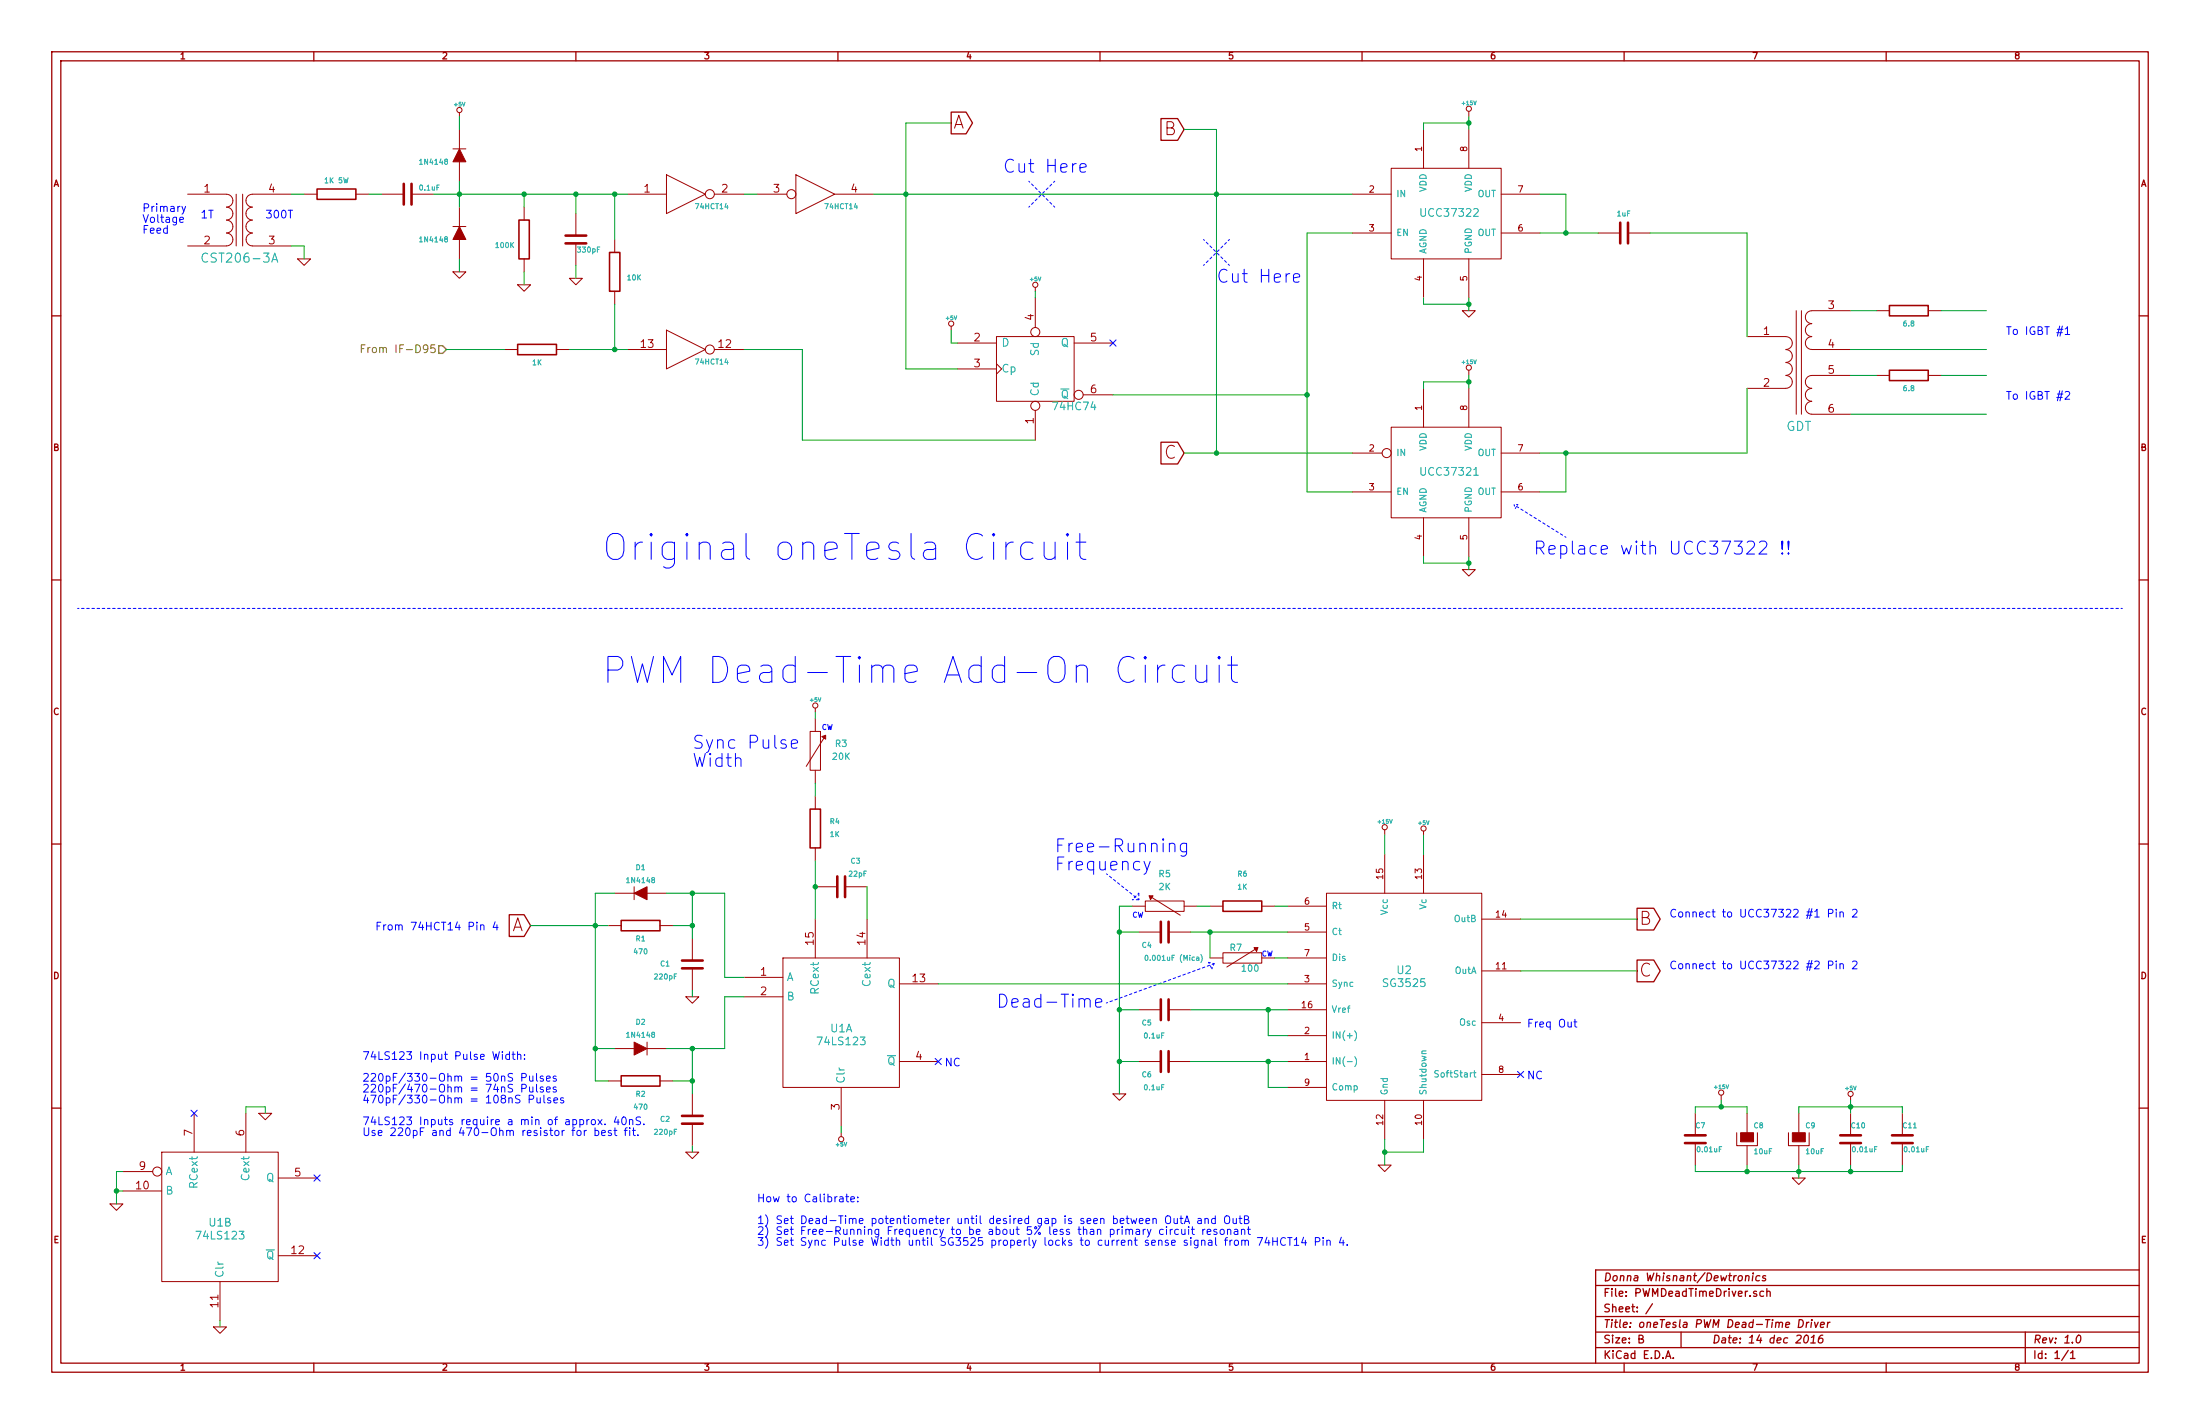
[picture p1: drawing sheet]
<svg xmlns="http://www.w3.org/2000/svg" width="432mm" height="279mm" viewBox="0 0 432 279" stroke-linecap="round" stroke-linejoin="round" font-family="sans-serif">
<g fill="none" stroke="#a00000" stroke-width=".25">
<path d="M10.2 10.2h411.4v259h-411.4zM11.9 11.9h408v255.6h-408zM61.6 10.2v1.7M113 10.2v1.7M164.5 10.2v1.7M215.9 10.2v1.7M267.3 10.2v1.7M318.8 10.2v1.7M370.2 10.2v1.7M186.7 22h2.9l1.3 2.1-1.3 2.2h-2.9zM227.9 23.3h3.2l1.3 2.1-1.3 2.1h-3.2zM10.2 62h1.7"/>
<path d="M419.9 62h1.7M227.9 86.8h3.2l1.3 2.1-1.3 2.1h-3.2zM10.2 113.8h1.7M419.9 113.8h1.7M10.2 165.6h1.7M99.9 179.5h3l1.2 2.1-1.2 2.1h-3zM321.3 178.2h3.3l1.3 2.1-1.3 2.2h-3.3zM419.9 165.6h1.7M321.3 188.4h3.3l1.3 2.1-1.3 2.1h-3.3zM10.2 217.4h1.7M419.9 217.4h1.7M313.2 252.2h106.7"/>
<path d="M313.2 258.3h106.7M324.3 255.8l-1.3 2M342.6 250.4l.3-.1 .3 .1v.9M342.7 250.3l-.2 1M344 250.3l-.1 1M344.1 249.8v.1M344.8 253.4l-.4-.1-.2 .3v.2l.6 .1v.4h-.6M345.4 250.4l-.4-.1-.3 .3v.6l.2 .1 .4-.1M346.2 253.4l-.5-.1-.3 .3 .1 .6 .2 .2 .5-.1M346.6 250.4l-.4-.1-.3 .3 .6 .3 .1 .2-.3 .2-.4-.1M346.8 253.5l.1-.1a.36 .36 0 0 1 .5 .2v.8M346.8 252.8v1.6"/>
<path d="M353.1 258.9a.76 .76 0 0 1 .9 .6 .76 .76 0 0 1-.5 .9l-.5 .1zM354.6 259.4l-.1 1.1M355 259.4l-.3 .1-.1 .2M355.5 259.4l-.1 1.1M355.6 258.9v.2M356.2 259.4l.2 1.1 .5-1.1M357.3 259.9l.8-.1-.1-.3h-.6l-.1 .7 .2 .3 .4-.1M358.7 259.4l-.1 1.1M359.2 259.4l-.3 .1-.2 .2M419.9 249.2h-106.7v18.3M61.6 267.5v1.7M113 267.5v1.7"/>
<path d="M164.5 267.5v1.7M215.9 267.5v1.7M267.3 267.5v1.7M313.2 264.4h106.7M313.2 261.4h106.7M318.8 267.5v1.7M321.7 262.7l.7-.1 .1-.2-.1-.3-.7-.1v1.5h.6l.3-.3a.41 .41 0 0 0-.4-.5M326.9 266.5l.5-1.5 .5 1.5M327.1 266.1h.7M328.4 266.4v.1M329.9 261.4v3M354.3 262.1l.3-.1a.88 .88 0 0 1-.3 1.5l-.2-.1-.1-.5z"/>
<path d="M355.4 263.5h.9M355.5 262.4l.5-.4-.1 1.5M357.8 262l-.5 .1a1.18 1.18 0 0 0-.3 1.3l.4 .1 .3-.1 .1-.5-.3-.3h-.2l-.4 .3M370.2 267.5v1.7M397.5 261.4v6.1M405.9 264.9l-1.3 2M406.4 265.5l.4-.5v1.5M406.4 266.5h.9M407.8 262.1l.3-.1a.88 .88 0 0 1-.3 1.5 .97 .97 0 0 1 0-1.4z"/>
</g>
<g fill="none" stroke="#a00000" stroke-width=".2">
<path d="M36.8 38.1h7.6M44.4 38.1a1.26 1.26 0 0 1 1.3 1.3M45.7 39.4a1.22 1.22 0 0 1-1.3 1.2M46.4 38.1v10.2M47.6 38.1v10.2M49.5 38.1a1.24 1.24 0 0 0-1.2 1.3 1.24 1.24 0 0 0 1.2 1.2M49.5 38.1h7.6M59.7 38.1h2.5M69.8 38.1h2.6M74.9 38.1h4.3M80.8 38.1h4.3M88.9 29.2h2.5"/>
<path d="M90.2 22.1v.8M90.2 25.4v3.8M90.2 31.8v3.8M123.2 38.1h7.6M130.8 34.3l7.6 3.8-7.6 3.8zM140.2 38.1h5.8M148.6 38.1h5.8M156.2 34.3l7.6 3.8-7.6 3.8zM163.8 38.1h7.6M265.4 38.1h7.6M273 33h21.6v17.8h-21.6zM279.4 25.4v7.6"/>
<path d="M288.3 21.8v1.1M288.3 25.4v7.6M294.6 38.1h7.7M36.8 48.3h7.6M44.4 45.7a1.26 1.26 0 0 1 1.3 1.3M44.4 43.2a1.26 1.26 0 0 1 1.3 1.3M44.4 40.7a1.26 1.26 0 0 1 1.3 1.2M45.7 47a1.22 1.22 0 0 1-1.3 1.2M45.7 44.5a1.22 1.22 0 0 1-1.3 1.2M45.7 41.9a1.22 1.22 0 0 1-1.3 1.3M49.5 43.2a1.24 1.24 0 0 0-1.2 1.3 1.24 1.24 0 0 0 1.2 1.2M49.5 40.7a1.24 1.24 0 0 0-1.2 1.2 1.24 1.24 0 0 0 1.2 1.3"/>
<path d="M49.5 48.3h7.6M49.6 45.7a1.24 1.24 0 0 0-1.3 1.3 1.24 1.24 0 0 0 1.2 1.2M58.4 50.8h2.6l-1.3 1.3zM88.9 53.3h2.5l-1.2 1.3zM88.9 44.5h2.5M90.2 40.6v3.9M90.2 47v3.8M101.6 55.9h2.5l-1.2 1.3zM102.9 40.6v2.6M102.9 50.8v2.5M111.8 54.6h2.5l-1.3 1.3zM113 41.9v4.3"/>
<path d="M113 47.8v4.3M120.6 47v2.5M120.6 57.2v2.5M203.2 56.4v.8M203.2 58.4v5.9M265.4 45.7h7.6M279.4 50.8v7.6M288.3 50.8v7.6M294.6 45.7h7.7M313.7 45.7h4.3M319.5 45.7h4.3M99.1 68.6h2.5"/>
<path d="M109.2 68.6h2.6M123.2 68.6h7.6M130.8 64.8l7.6 3.8-7.6 3.8zM140.2 68.6h5.8M186.7 64v.8M188 67.3h7.6M188 72.4h7.6M195.6 66h15.2v12.7h-15.2zM195.6 71.4l1 1-1 1M210.8 67.3h7.6M212.6 77.5h5.8M279.4 76.2v7.6"/>
<path d="M287 61h2.6l-1.3 1.2zM288.3 72.6v1.1M288.3 76.2v7.6M342.9 66l7.6 .1a1.24 1.24 0 0 1 1.3 1.2 1.24 1.24 0 0 1-1.3 1.3M342.9 76.2h7.6M350.5 73.7a1.24 1.24 0 0 1 1.3 1.2 1.24 1.24 0 0 1-1.3 1.3M350.5 71.1a1.24 1.24 0 0 1 1.3 1.3 1.24 1.24 0 0 1-1.3 1.2M350.5 68.6a1.24 1.24 0 0 1 1.3 1.3 1.24 1.24 0 0 1-1.3 1.2M352.6 61v20.3M353.6 61v20.3M355.6 78.8a1.24 1.24 0 0 0-1.2 1.2 1.24 1.24 0 0 0 1.2 1.3h7.6M355.6 76.2a1.24 1.24 0 0 0-1.2 1.3 1.24 1.24 0 0 0 1.2 1.2"/>
<path d="M355.6 73.7a1.24 1.24 0 0 0-1.2 1.2 1.24 1.24 0 0 0 1.2 1.3M355.6 66.1a1.24 1.24 0 0 0-1.2 1.2 1.24 1.24 0 0 0 1.2 1.3M355.6 63.5a1.24 1.24 0 0 0-1.2 1.3 1.24 1.24 0 0 0 1.2 1.2M355.6 61a1.24 1.24 0 0 0-1.2 1.2 1.24 1.24 0 0 0 1.2 1.3M355.6 68.6h7.6M355.6 61h7.6M355.6 73.7h7.6M368.3 61h2.5M368.3 73.7h2.5M378.5 61h2.5M378.5 73.7h2.5M203.2 80.5v5.9"/>
<path d="M265.4 88.9h5.9M265.4 96.5h7.6M273 83.8h21.6v17.8h-21.6zM294.6 88.9h7.7M294.6 96.5h7.7M279.4 101.6v7.6M287 111.8h2.6l-1.3 1.2zM288.3 101.6v7.6M160 138.9v.8M159 143.5h2v7.6h-2zM160 141v2.5M160 151.1v2.6"/>
<path d="M160 156.2v2.6M162.1 144.3l-3.9 6.1M120.6 175.3h3.9M124.5 174v2.5M127 175.3h3.8M160 166.4v2.5M160 174h4.3M165.9 174h4.3M222.2 177.8h2.6M224.8 176.8h7.6v2h-7.6zM225.6 175.8l6 3.8M232.4 177.8h2.5"/>
<path d="M237.5 177.8h2.5M247.6 177.8h2.6M252.7 177.8h7.6M260.3 175.3h30.5v40.6h-30.5zM271.8 162.8v1M271.8 167.6v7.7M279.4 163.1v.7M279.4 167.6v7.7M119.4 181.6h2.5M129.5 181.6h2.6M134.6 195.6h2.6l-1.3 1.3zM135.9 184.2v4.3"/>
<path d="M135.9 190v4.3M146 191.8h7.7M146 195.6h7.7M153.7 188h22.8v25.4h-22.8zM160 180.3v7.7M170.2 180.3v7.7M176.5 193h7.6M223.5 182.9h4.3M223.5 198.1h4.3M229.4 182.9h4.3M229.4 198.1h4.3M237.5 188h2.5"/>
<path d="M240 186.9h7.6v2.1h-7.6zM246.9 185.9l-6.1 3.8M247.6 188h2.6M252.7 193h7.6M252.7 182.9h7.6M252.7 188h7.6M252.7 198.1h7.6M290.8 190.5h7.6M290.8 180.3h7.6M38.1 218.4v7.7M48.3 218.4v7.7M50.8 218.4h2.5l-1.2 1.3z"/>
<path d="M119.4 212.1h2.5M120.6 205.7h3.9M127 204.5v2.5M127 205.7h3.8M129.5 212.1h2.6M135.9 214.6v4.3M165.1 213.4v7.6M176.5 208.3h7.6M218.4 214.6h2.6l-1.3 1.3zM223.5 208.3h4.3M229.4 208.3h4.3M252.7 208.3h7.6"/>
<path d="M252.7 203.2h7.6M252.7 213.4h7.6M271.8 215.9v7.6M279.4 215.9v7.6M290.8 200.7h7.6M290.8 210.8h7.6M332.7 218.4v4.4M337.8 214.9v1M342.9 218.4v3.9M353.1 218.4v3.9M363.2 215.1v.8M363.2 218.4v4.4"/>
<path d="M373.4 218.4v4.4M21.6 236.2h2.5l-1.2 1.3zM24.1 229.9h5.9M24.1 233.7h7.6M31.7 226.1h22.9v25.4h-22.9zM54.6 231.1h7.6M134.6 226.1h2.6l-1.3 1.2zM135.9 220.5v4.3M165.1 222.3v.7M270.5 228.6h2.5l-1.2 1.3zM332.7 224.3v4.3M340.9 222.3v2.5h4v-2.5"/>
<path d="M342.9 224.8v3.8M351 222.3v2.5h4.1v-2.5M351.8 231.1h2.5l-1.2 1.3zM353.1 224.8v3.8M363.2 224.3v4.3M373.4 224.3v4.3M43.2 251.5v7.6M54.6 246.4h7.6M41.9 260.4h2.5l-1.2 1.2z"/>
<circle cx="90.2" cy="21.6" r=".51"/>
<circle cx="139.3" cy="38.1" r=".89"/>
<circle cx="155.3" cy="38.1" r=".89"/>
<circle cx="288.3" cy="21.3" r=".51"/>
<circle cx="203.2" cy="55.9" r=".51"/>
<circle cx="139.3" cy="68.6" r=".89"/>
<circle cx="186.7" cy="63.5" r=".51"/>
<circle cx="203.2" cy="65.2" r=".89"/>
<circle cx="203.2" cy="79.6" r=".89"/>
<circle cx="211.7" cy="77.5" r=".89"/>
<circle cx="288.3" cy="72.1" r=".51"/>
<circle cx="272.2" cy="88.9" r=".89"/>
<circle cx="160" cy="138.4" r=".51"/>
<circle cx="271.8" cy="162.3" r=".51"/>
<circle cx="279.4" cy="162.6" r=".51"/>
<circle cx="337.8" cy="214.4" r=".51"/>
<circle cx="363.2" cy="214.6" r=".51"/>
<circle cx="30.9" cy="229.9" r=".89"/>
<circle cx="165.1" cy="223.5" r=".51"/>
</g>
<g fill="none" stroke="#a00000" stroke-width=".51">
<path d="M79.2 36.1v4M80.8 36.1v4M111 47.8h4.1M111 46.2h4.1M318 43.7v4.1M319.5 43.7v4.1M164.3 172v4M165.9 172v4M133.9 190h4M133.9 188.5h4M227.8 180.8v4.1M227.8 196.1v4.1"/>
<path d="M229.4 180.8v4.1M229.4 196.1v4.1M133.9 218.9h4M227.8 206.2v4.1M229.4 206.2v4.1M133.9 220.5h4M330.7 224.3h4.1M330.7 222.8h4.1M361.2 224.3h4.1M361.2 222.8h4.1M371.3 224.3h4.1M371.3 222.8h4.1"/>
</g>
<path d="M62.2 37.1h7.6v2h-7.6zM101.9 43.2h2v7.6h-2zM119.6 49.5h2.1v7.7h-2.1zM370.8 59.9h7.7v2.1h-7.7zM101.6 67.6h7.6v2h-7.6zM370.8 72.6h7.7v2.1h-7.7zM159 158.8h2v7.6h-2zM240 176.8h7.6v2h-7.6zM121.9 180.6h7.6v2h-7.6zM121.9 211.1h7.6v2h-7.6z" fill="none" stroke="#a00000" stroke-width=".3"/>
<g fill="#a00000" stroke="#a00000" stroke-width=".2">
<path d="M161.3 144.5l.8-.2v.7z"/>
<path d="M90.2 29.2l1.2 2.6h-2.5z"/>
<path d="M90.2 44.5l1.2 2.5h-2.5z"/>
<path d="M225.6 175.8h.7l-.5 .7z"/>
<path d="M246.1 185.9h.8l-.3 .8z"/>
<path d="M124.5 175.3l2.5-1.3v2.5z"/>
<path d="M124.5 204.5l2.5 1.2-2.5 1.3z"/>
<path d="M341.6 222.3h2.6v1.7h-2.6z"/>
<path d="M351.8 222.3h2.5v1.7h-2.5z"/>
</g>
<path d="M40.8 49.8a.73 .73 0 0 0-.9 0 .73 .73 0 0 0-.3 .9 .69 .69 0 0 0 .4 .7 .69 .69 0 0 0 .8-.1M53.3 51.4l.6-1.7 .6 1.7M53.5 50.9h.9M289.3 93.2h.8M224.8 187.5l.2-.1a.55 .55 0 0 1 .3 .5 .55 .55 0 0 1-.3 .5l-.3-.3zM235.7 187.3a1.2 1.2 0 0 1 0 1.5M264.4 208.3h1M265.9 207.3a1.47 1.47 0 0 1 0 2M265.9 202.3a1.47 1.47 0 0 1 0 1.9M279.9 206.2h-.8l.1 .5M282.3 210.1h-.5l-.1 .1v.4l.6 .2v.3l-.2 .2h-.5" fill="none" stroke="#00a0a0" stroke-width=".2"/>
<g fill="none" stroke="#00f" stroke-width=".2">
<path d="M212 32.9l1.2-.2-.1-.5-.8-.1-.3 .4v.9l.1 .3 .2 .1 .8-.1M35.3 43.1l.7-.1-.1-.3-.4-.1-.2 .2 .1 .8h.5M35.7 40.5l.4 1M36.4 40.5l-.5 1.4-.2 .1M253.9 54.5l1.2-.2-.1-.5-.8-.1-.3 .4v.9l.1 .3 .2 .1 .8-.1M405.3 64.5l.5-.4v1.5M405.3 77l.6-.2 .2 .2 .1 .2-.9 1.1h.9M405.3 65.6h.9M198.9 106.4a1.27 1.27 0 0 0-1.5 .9M202.7 106.6l-.4-.2h-1l-.5 .2-.5 .7v1.5l.5 .7 .5 .3h1l.4-.3M204.9 106.4v2.6l.3 .5a1.35 1.35 0 0 0 1.9-.2M207.1 106.4v3.4"/>
<path d="M209.5 104.7l-.2 .2 .2 .3 .3-.3-.3-.2v.5M209.5 106.4v3.4M211.2 106.4h1.9M211.9 104.7v4.3l.3 .5 .4 .3h.5M342.9 106.4l.4-.2h.6a.71 .71 0 0 1 .3 1.1l-1.4 1.4h1.6M345.3 106.4l.4-.2h.6a.71 .71 0 0 1 .4 1.1l-1.5 1.4h1.6M349.8 108.5l.1 .1-.1 .1-.1-.1 .1-.1v.2M349.8 106.2v1.5l.1-1.4-.1-.1-.1 .1 .1 1.4M351 108.5l.2 .1-.2 .1-.1-.1 .1-.1v.2M351 106.2v1.5l.2-1.4-.2-.1-.1 .1 .1 1.4M224.8 128.8l-.3 .2 .3 .3 .2-.3-.2-.2v.5M224.8 130.5v3.4"/>
<path d="M227.2 130.5v3.4M228.7 130.5a1.27 1.27 0 0 0-1.5 1M232.5 130.7l-.5-.2h-.9l-.5 .2-.5 .8v1.4l.5 .7 .5 .3h.9l.5-.3M234.7 130.5v2.6l.2 .5a1.35 1.35 0 0 0 2-.2M236.9 130.5v3.4M239.3 128.8l-.3 .2 .3 .3 .2-.3-.2-.2v.5M239.3 130.5v3.4M241 130.5h1.9M241.7 128.8v4.3l.2 .5 .5 .3h.5M155.3 146l1.2-.3-.1-.4-.7-.2-.4 .4v1l.1 .2 .3 .1 .7-.1M224.5 169l.6 1.7M225.8 169l-.9 2.3-.4 .3"/>
<path d="M229.5 165.7a.64 .64 0 0 1 1.1 .1v1.3M232.9 165.5v2a.71 .71 0 0 1-1.1 .4M232.9 165.6l-.7-.1-.4 .2-.1 .2 .1 1a.85 .85 0 0 0 1.1 .1M358.9 179.2l.7-.1 .2-.2-.1-.3-.2-.2h-.6v1.5M360.4 178.4v.2M360.4 178.9v1M361.1 179.1l.1-.1a.36 .36 0 0 1 .6 .1v.8M361.1 178.9v1M363.6 178.6l.6-.2 .2 .2 .1 .2-.9 1.1h.9M94.3 181.6l.1-.1a.36 .36 0 0 1 .6 .2v.8M97.2 180.9l-.4 1.1h1M97.5 181.5v1"/>
<path d="M215 196.8l1.3-.3-.2-.4-.7-.2-.4 .4v1l.2 .2 .2 .1 .7-.1M309.1 200v1.3l.4 .2M358.9 189.4l.7-.1 .2-.2-.1-.4-.2-.1h-.6v1.5M360.4 188.6v.1M360.4 189.1v1M361.1 189.2h.1a.36 .36 0 0 1 .6 .1v.8M361.1 189.1v1M363.6 188.7l.6-.1 .2 .1 .1 .3-.9 1.1h.9M96.7 206.3l.4 1.6 .3-1.1 .3 1.1 .3-1.6M98.6 206.3v.2M98.6 206.9v1M100 206.9h-.4l-.3 .3v.5l.3 .2 .4-.1"/>
<path d="M100 206.3v1.6M100.5 206.9h.6M100.7 206.3v1.4l.4 .2M101.6 207l.1-.1a.36 .36 0 0 1 .5 .2v.8M101.6 206.3v1.6M102.4 211.4h.7l.2-.3-.1-.3-.2-.2h-.6v1.5M102.4 213.6l.7-.1 .2-.2-.1-.4-.2-.1h-.6v1.5M102.9 207.7v.2M102.9 206.9v.2M103.9 215.7l.7-.1 .1-.2v-.4l-.3-.1h-.5v1.5M103.9 211.1v.8a.39 .39 0 0 0 .7 .1M103.9 213.3v.8a.39 .39 0 0 0 .7 0"/>
<path d="M104.6 211.1v1M104.6 213.3v1M105.3 210.6v1.3l.2 .2M105.3 212.8v1.3l.2 .2M105.4 215.4v.8a.39 .39 0 0 0 .6 .1M106 215.4v1M106.6 211.2l-.4-.1-.2 .3 .1 .2 .5 .1v.4h-.6M106.6 213.3h-.4l-.2 .2 .1 .2 .5 .1v.4h-.6M106.8 214.9v1.3l.2 .2M107.3 211.6l.7-.1-.1-.3-.4-.1-.2 .3v.7h.6M107.3 213.8l.7-.2-.1-.3h-.4l-.2 .2v.7h.6M108.1 215.5l-.4-.1-.2 .2v.2l.6 .2v.3h-.6"/>
<path d="M108.7 215.9l.7-.1v-.3l-.5-.1-.2 .2 .1 .7h.6M109.1 211.2l-.3-.1-.2 .3v.2l.5 .1v.4h-.5M109.1 213.3h-.3l-.2 .2v.2l.5 .1v.4h-.5M110.6 215.5l-.4-.1-.2 .2 .1 .2 .5 .2v.3h-.6M116.1 219.8l.3-.1 .4 .1v.7l-.2 .2-.5-.2zM117.4 219.7l.8 1M118.2 219.7l-.8 1M121 219.1l-.4 1.1h.9M121.3 219.7v1M122.2 219.3l.2-.1a.81 .81 0 0 1 .5 .7 .81 .81 0 0 1-.5 .8l-.2-.2-.2-.4zM123.5 219.8l.1-.1a.36 .36 0 0 1 .6 .2v.8M123.5 219.7v1"/>
<path d="M125.7 219.2a.62 .62 0 0 0-.8 .1v.4l.8 .4v.3l-.3 .3-.6-.1M308.9 200.5h.6M113.4 221.9l.3-.1 .3 .3v.4l-.3 .3-.3-.1-.2-.2zM114.7 221.8v1M115.1 221.8l-.3 .1-.1 .2M116.8 221.9l.4-.1 .3 .3-.1 .6-.2 .1-.4-.1M116.8 221.3v1.5M118.1 222.3l.7-.1-.1-.3-.4-.1-.2 .2 .1 .7h.5M118.7 220.5v.2M120 221.9l-.4-.1-.2 .2 .1 .2 .5 .2v.3h-.6M120.5 221.8h.6M120.7 221.3v1.3l.4 .2"/>
<path d="M122.5 221.8h.6M123.1 221.3l-.4 .2v1.3M123.6 221.3v.1M123.6 221.8v1M124.1 221.8h.6M124.3 221.3v1.3l.4 .2M125.2 222.7v.1M126.4 220.5v.2M164.8 234.9h.6l.1 .9M165.5 235.2h-.5a.3 .3 0 0 0-.3 .3 .3 .3 0 0 0 .3 .3l.5-.1M166 234.8h.6M166.2 234.3v1.3l.4 .2"/>
<path d="M167 235.3l.7-.1-.1-.3-.4-.1-.2 .2 .1 .7h.5M168.4 235.7v.1M168.4 234.9v.1M226.3 239.2l.1-.1a.36 .36 0 0 1 .5 .2v.8M228.8 238.8a.5 .5 0 0 1 .6-.2 .5 .5 0 0 1 .4 .5l-.1 .8a.53 .53 0 0 1-.6 .2 .53 .53 0 0 1-.3-.5zM230.4 239.1v.8a.39 .39 0 0 0 .7 .1M231.1 239.1v1M231.6 239.1h.6M231.8 238.6v1.3l.4 .2M232.6 239.6h.7M235.1 239.1h.6l.1 1M235.8 239.4l-.5 .1a.3 .3 0 0 0-.3 .3 .3 .3 0 0 0 .3 .3l.5-.1"/>
<path d="M236.5 239.2l.1-.1a.36 .36 0 0 1 .6 .2v.8M236.5 239.1v1M238.5 239.1h-.4l-.3 .3 .1 .6 .2 .1 .4-.1M238.5 238.6v1.5M240.4 238.8a.5 .5 0 0 1 .6-.2 .5 .5 0 0 1 .4 .5l-.1 .8a.53 .53 0 0 1-.6 .2 .53 .53 0 0 1-.4-.5zM242 239.1v.8a.39 .39 0 0 0 .7 .1M242.7 239.1v1M243.2 239.1h.6M243.4 238.6v1.3l.4 .2M244.2 239.3l.7-.1 .2-.2-.2-.4h-.7v1.5h.6l.3-.3a.41 .41 0 0 0-.3-.5M225.9 241.2l-.5 1.4-.2 .1M228.3 241.3l-.4-.1-.3 .3 .1 .6 .2 .1 .4-.1"/>
<path d="M229 240.7v.1M229 241.2v1M229.7 241.2v1M230.1 241.2l-.3 .1-.1 .2M231.3 241.3l-.4-.1-.3 .3v.6l.3 .1 .4-.1M231.9 241.2v.8a.39 .39 0 0 0 .7 .1M232.5 240.1l.5-1.5 .5 1.5M232.6 241.2v1M233.3 240.7v.1M233.3 241.2v1M233.8 241.2h.6M234 240.7v1.3l.4 .2"/>
<path d="M236.1 241.2v1M236.5 241.2l-.3 .1-.1 .2M236.9 241.7l.8-.1-.1-.3-.4-.1-.3 .2 .1 .7h.6M238.8 241.3l-.3-.1-.3 .2 .1 .2 .5 .2v.3h-.6M239.5 241.4l.3-.2 .4 .2v.7l-.2 .1-.5-.1zM240.9 241.4l.1-.1a.36 .36 0 0 1 .6 .1v.8M240.9 241.2v1M241.4 243.3v1M241.8 243.3l-.2 .1-.2 .2M242.3 241.3h.6l.1 .9M242.4 243.4l.4-.1 .3 .3v.5l-.3 .2h-.4l-.1-.2zM243 241.6h-.6a.3 .3 0 0 0-.2 .3 .3 .3 0 0 0 .2 .3l.6-.1"/>
<path d="M243.7 241.4v-.1a.36 .36 0 0 1 .6 .1v.8M243.7 241.2v1M243.7 243.5l.1-.1a.36 .36 0 0 1 .6 .2v.7M243.7 243.3v1M244.4 243.6a.35 .35 0 0 1 .3-.3 .35 .35 0 0 1 .3 .3v.7M244.8 241.2h.6M245 240.7v1.3l.4 .2M246.8 242.8h1l-.7 1.5M248.7 242.7l-.4 1.1h1M249 243.3v1M249.8 242.8v1.5M249.8 243.6h.9"/>
<path d="M250.7 242.8v1.5M252.3 243a.72 .72 0 0 0-1 .5 .72 .72 0 0 0 .7 .8l.3-.1M252.7 242.8h.9M253.2 242.8v1.5M254 243.3l.5-.5v1.5M254 244.3h.9M255.9 242.7l-.4 1.1h.9M256.2 243.3v1M258.2 243.6h.7l.2-.3-.1-.3-.3-.2h-.5v1.5M259.7 242.8v.2M259.7 243.3v1M260.4 243.5l.1-.1a.36 .36 0 0 1 .6 .2v.7"/>
<path d="M260.4 243.3v1M263.3 242.7l-.4 1.1h1M263.6 243.3v1M264.4 244.2v.1"/>
</g>
<path d="M70.9 68.4h.5M71.7 67.7h-.8v1.5M72.2 68.2v1M72.6 68.2h-.2l-.2 .3" fill="none" stroke="#808000" stroke-width=".2"/>
<path d="M86.1 67.8h.8l.7 .8-.7 .7h-.8z" fill="none" stroke="#808000" stroke-width=".25"/>
<g fill="#00a000" stroke="#00a000" stroke-width=".25">
<circle cx="116.8" cy="181.6" r=".41"/>
<circle cx="116.8" cy="205.7" r=".41"/>
<circle cx="135.9" cy="205.7" r=".41"/>
<circle cx="135.9" cy="212.1" r=".41"/>
<circle cx="135.9" cy="181.6" r=".41"/>
<circle cx="135.9" cy="175.3" r=".41"/>
<circle cx="238.8" cy="88.9" r=".41"/>
<circle cx="271.8" cy="226.1" r=".41"/>
<circle cx="219.7" cy="182.9" r=".41"/>
<circle cx="219.7" cy="198.1" r=".41"/>
<circle cx="219.7" cy="208.3" r=".41"/>
<circle cx="237.5" cy="182.9" r=".41"/>
<circle cx="248.9" cy="198.1" r=".41"/>
<circle cx="248.9" cy="208.3" r=".41"/>
<circle cx="238.8" cy="38.1" r=".41"/>
<circle cx="307.3" cy="88.9" r=".41"/>
<circle cx="307.3" cy="45.7" r=".41"/>
<circle cx="177.8" cy="38.1" r=".41"/>
<circle cx="256.5" cy="77.5" r=".41"/>
<circle cx="120.6" cy="68.6" r=".41"/>
<circle cx="288.3" cy="59.7" r=".41"/>
<circle cx="288.3" cy="110.5" r=".41"/>
<circle cx="288.3" cy="24.1" r=".41"/>
<circle cx="288.3" cy="74.9" r=".41"/>
<circle cx="120.6" cy="38.1" r=".41"/>
<circle cx="113" cy="38.1" r=".41"/>
<circle cx="102.9" cy="38.1" r=".41"/>
<circle cx="90.2" cy="38.1" r=".41"/>
<circle cx="160" cy="174" r=".41"/>
<circle cx="337.8" cy="217.2" r=".41"/>
<circle cx="363.2" cy="217.2" r=".41"/>
<circle cx="363.2" cy="229.9" r=".41"/>
<circle cx="353.1" cy="229.9" r=".41"/>
<circle cx="342.9" cy="229.9" r=".41"/>
<circle cx="22.9" cy="233.7" r=".41"/>
</g>
<g fill="none" stroke="#00a000" stroke-width=".2">
<path d="M57.1 38.1h2.6M72.4 38.1h2.5M85.1 38.1h38.1M90.2 22.9v2.5M90.2 35.6v5M102.9 38.1v2.5M113 38.1v3.8M120.6 38.1v8.9M146 38.1h2.6M171.4 38.1h94M186.7 24.1h-8.9v48.3h10.2M232.4 25.4h6.4v63.5"/>
<path d="M288.3 24.1h-8.9v1.3M288.3 22.9v2.5M302.3 38.1h5v7.6M57.1 48.3h2.6v2.5M90.2 50.8v2.5M102.9 53.3v2.6M113 52.1v2.5M120.6 59.7v8.9M203.2 57.2v1.2M265.4 45.7h-8.9v50.8h8.9M279.4 58.4v1.3h8.9M288.3 58.4v2.6"/>
<path d="M302.3 45.7h11.4M323.8 45.7h19.1v20.3M87.6 68.6h11.5M111.8 68.6h11.4M146 68.6h11.5v17.8h45.7M186.7 64.8v2.5h1.3M218.4 77.5h38.1M288.3 74.9h-8.9v1.3M288.3 73.7v2.5M342.9 76.2v12.7h-40.6M363.2 61h5.1M363.2 68.6h26.7"/>
<path d="M363.2 73.7h5.1M381 61h8.9M381 73.7h8.9M232.4 88.9h33M307.3 88.9v7.6h-5M363.2 81.3h26.7M279.4 109.2v1.3h8.9M288.3 109.2v2.6M160 139.7v1.3M160 153.7v2.5M120.6 175.3h-3.8v36.8h2.6M130.8 175.3h11.4v16.5h3.8"/>
<path d="M135.9 175.3v8.9M160 168.9v11.4M170.2 174v6.3M222.2 177.8h-2.5v36.8M234.9 177.8h2.6M250.2 177.8h2.5M271.8 163.8v3.8M279.4 163.8v3.8M104.1 181.6h15.3M132.1 181.6h3.8M135.9 194.3v1.3M146 195.6h-3.8v10.1h-11.4"/>
<path d="M184.1 193h68.6M219.7 182.9h3.8M219.7 198.1h3.8M233.7 182.9h19M233.7 198.1h19M237.5 182.9v5.1M248.9 198.1v5.1h3.8M250.2 188h2.5M298.4 190.5h22.9M298.4 180.3h22.9M48.3 218.4v-1.2h3.8v1.2M116.8 205.7h3.8"/>
<path d="M132.1 212.1h3.8M135.9 205.7v8.9M219.7 208.3h3.8M233.7 208.3h19M248.9 208.3v5.1h3.8M332.7 218.4v-1.2h10.2v1.2M337.8 215.9v1.3M353.1 218.4v-1.2h20.3v1.2M363.2 215.9v2.5M22.9 233.7h1.2M24.1 229.9h-1.2v6.3M135.9 224.8v1.3"/>
<path d="M165.1 221v1.3M271.8 223.5v5.1M279.4 223.5v2.6h-7.6M332.7 228.6v1.3h40.7v-1.3M342.9 228.6v1.3M353.1 228.6v2.5M363.2 228.6v1.3M43.2 259.1v1.3"/>
</g>
<g fill="none" stroke="#00f" stroke-width=".2" stroke-dasharray=".5" stroke-dashoffset=".3">
<path d="M201.9 35.6l5.1 5M201.9 40.6l5.1-5M236.2 47l5.1 5.1M236.2 52.1l5.1-5.1M297.2 99.1l.2 .7M297.4 99.8l.5-.8M297.9 99h-.7M15.2 119.4h401.4M307.3 105.4l-10.1-6.3M222.2 176.5h1.3M223.5 175.3l-1.3 1.2M223.5 176.5v-1.2"/>
<path d="M223.5 176.5l-6.3-5M217.1 196.8l21.2-7.7M237.2 188.8l.7 1.3M237.9 190.1l.4-1M238.3 189.1l-1.1-.3"/>
</g>
<path d="M217.8 66.7l1.2 1.2M219 66.7l-1.2 1.2M37.5 217.8l1.2 1.2M38.7 217.8l-1.2 1.2M183.5 207.7l1.3 1.2M184.8 207.7l-1.3 1.2M297.8 210.2l1.3 1.2M299.1 210.2l-1.3 1.2M61.6 230.5l1.2 1.2M62.8 230.5l-1.2 1.2M61.6 245.8l1.2 1.2M62.8 245.8l-1.2 1.2" fill="none" stroke="#0000c0" stroke-width=".2"/>
<g font-size="7.1" fill="#00f">
<text x="118.1" y="110.2">Original oneTesla Circuit</text>
<text x="118.1" y="134.4">PWM Dead-Time Add-On Circuit</text>
</g>
<g font-size="3.5" fill="#a00000">
<text x="187.1" y="25.4">A</text>
<text x="228.4" y="26.7">B</text>
<text x="228.4" y="90.2">C</text>
<text x="100.2" y="182.9">A</text>
<text x="321.7" y="181.6">B</text>
<text x="321.7" y="191.8">C</text>
</g>
<g font-size="3.5" fill="#00f">
<text x="196.8" y="34">Cut Here</text>
<text x="238.8" y="55.6">Cut Here</text>
<text x="301" y="109">Replace with UCC37322 !!</text>
<text x="135.9" y="147.1">Sync Pulse</text>
<text x="135.9" y="150.6">Width</text>
<text x="207" y="167.4">Free-Running</text>
<text x="207" y="170.9">Frequency</text>
<text x="195.6" y="197.9">Dead-Time</text>
</g>
<g font-size="2.5" fill="#00a0a0">
<text x="40.5" y="51.6">CST206-3A</text>
<text x="350.4" y="84.6">GDT</text>
</g>
<g font-size="2.1" fill="#00f">
<text x="27.9" y="41.7">Primary</text>
<text x="27.9" y="43.8">Voltage</text>
<text x="27.9" y="45.9">Feed</text>
<text x="39.4" y="42.9">1T</text>
<text x="52.1" y="42.9">300T</text>
<text x="393.7" y="65.8">To IGBT #1</text>
<text x="393.7" y="78.5">To IGBT #2</text>
<text x="73.7" y="182.6">From 74HCT14 Pin 4</text>
<text x="327.7" y="180.1">Connect to UCC37322 #1 Pin 2</text>
<text x="327.7" y="190.2">Connect to UCC37322 #2 Pin 2</text>
<text x="299.7" y="201.7">Freq Out</text>
<text x="71.1" y="208">74LS123 Input Pulse Width:</text>
<text x="185.4" y="209.3">NC</text>
<text x="71.1" y="212.3">220pF/330-Ohm = 50nS Pulses</text>
<text x="71.1" y="214.4">220pF/470-Ohm = 74nS Pulses</text>
<text x="299.7" y="211.8">NC</text>
<text x="71.1" y="216.6">470pF/330-Ohm = 108nS Pulses</text>
<text x="71.1" y="220.8">74LS123 Inputs require a min of approx. 40nS.</text>
<text x="71.1" y="223">Use 220pF and 470-Ohm resistor for best fit.</text>
<text x="148.6" y="236">How to Calibrate:</text>
<text x="148.6" y="240.2">1) Set Dead-Time potentiometer until desired gap is seen between OutA and OutB</text>
<text x="148.6" y="242.4">2) Set Free-Running Frequency to be about 5% less than primary circuit resonant</text>
<text x="148.6" y="244.5">3) Set Sync Pulse Width until SG3525 properly locks to current sense signal from 74HCT14 Pin 4.</text>
</g>
<g font-size="2.1" fill="#a00000">
<text x="40.1" y="37.8">1</text>
<text x="52.8" y="37.8">4</text>
<text x="126.4" y="37.8">1</text>
<text x="141.7" y="37.8">2</text>
<text x="151.8" y="37.8">3</text>
<text x="167.1" y="37.8">4</text>
<text x="40.1" y="48">2</text>
<text x="52.8" y="48">3</text>
<text x="202.9" y="62.8" transform="rotate(-90 202.9 62.8)">4</text>
<text x="346.1" y="65.8">1</text>
<text x="358.8" y="60.7">3</text>
<text x="125.8" y="68.3">13</text>
<text x="141.1" y="68.3">12</text>
<text x="191.2" y="67.1">2</text>
<text x="214" y="67.1">5</text>
<text x="358.8" y="68.3">4</text>
<text x="191.2" y="72.1">3</text>
<text x="214" y="77.2">6</text>
<text x="346.1" y="75.9">2</text>
<text x="358.8" y="73.4">5</text>
<text x="202.9" y="83.1" transform="rotate(-90 202.9 83.1)">1</text>
<text x="358.8" y="81">6</text>
<text x="159.8" y="185.3" transform="rotate(-90 159.8 185.3)">15</text>
<text x="169.9" y="185.3" transform="rotate(-90 169.9 185.3)">14</text>
<text x="149.3" y="191.5">1</text>
<text x="149.3" y="195.3">2</text>
<text x="179.2" y="192.8">13</text>
<text x="179.8" y="208">4</text>
<text x="164.8" y="217.8" transform="rotate(-90 164.8 217.8)">3</text>
<text x="37.8" y="222.8" transform="rotate(-90 37.8 222.8)">7</text>
<text x="48" y="222.8" transform="rotate(-90 48 222.8)">6</text>
<text x="26.8" y="233.4">10</text>
<text x="27.4" y="229.6">9</text>
<text x="57.8" y="230.9">5</text>
<text x="57.3" y="246.1">12</text>
<text x="314.7" y="251.5">Donna Whisnant/Dewtronics</text>
<text x="42.9" y="256.4" transform="rotate(-90 42.9 256.4)">11</text>
<text x="314.7" y="254.5">File: PWMDeadTimeDriver.sch</text>
<text x="314.7" y="257.6">Sheet: /</text>
<text x="314.7" y="263.7">Size: B</text>
<text x="314.7" y="260.6">Title: oneTesla PWM Dead-Time Driver</text>
<text x="336" y="263.7">Date: 14 dec 2016</text>
<text x="399" y="263.7">Rev: 1.0</text>
<text x="314.7" y="266.7">KiCad E.D.A.</text>
<text x="399" y="266.7">Id: 1/1</text>
</g>
<g font-size="2.1" fill="#00a0a0">
<text x="279.2" y="42.6">UCC37322</text>
<text x="196.6" y="68.1">D</text>
<text x="204" y="69.8" transform="rotate(-90 204 69.8)">Sd</text>
<text x="208.2" y="68.1">Q</text>
<text x="196.6" y="73.2">Cp</text>
<text x="204" y="77.7" transform="rotate(-90 204 77.7)">Cd</text>
<text x="206.9" y="80.6">74HC74</text>
<text x="208.2" y="78.2">Q</text>
<text x="279.2" y="93.4">UCC37321</text>
<text x="274.2" y="191.2">U2</text>
<text x="154.4" y="192.5">A</text>
<text x="154.4" y="196.3">B</text>
<text x="160.8" y="194.8" transform="rotate(-90 160.8 194.8)">RCext</text>
<text x="170.9" y="193.3" transform="rotate(-90 170.9 193.3)">Cext</text>
<text x="174.1" y="193.8">Q</text>
<text x="271.7" y="193.7">SG3525</text>
<text x="163" y="202.6">U1A</text>
<text x="160.8" y="205.2">74LS123</text>
<text x="174.1" y="209">Q</text>
<text x="165.9" y="212.6" transform="rotate(-90 165.9 212.6)">Clr</text>
<text x="32.5" y="230.6">A</text>
<text x="38.9" y="232.9" transform="rotate(-90 38.9 232.9)">RCext</text>
<text x="49" y="231.4" transform="rotate(-90 49 231.4)">Cext</text>
<text x="52.2" y="231.9">Q</text>
<text x="32.5" y="234.4">B</text>
<text x="38.9" y="243.3">74LS123</text>
<text x="41.1" y="240.7">U1B</text>
<text x="43.9" y="250.7" transform="rotate(-90 43.9 250.7)">Clr</text>
<text x="52.2" y="247.1">Q</text>
</g>
<text font-size="2.1" fill="#808000" x="73.3" y="69.3">From IF-D95</text>
<g font-size="1.8" fill="#a00000">
<text x="35.4" y="11.7">1</text>
<text x="86.8" y="11.7">2</text>
<text x="138.3" y="11.7">3</text>
<text x="189.7" y="11.7">4</text>
<text x="241.1" y="11.7">5</text>
<text x="292.6" y="11.7">6</text>
<text x="344" y="11.7">7</text>
<text x="395.5" y="11.7">8</text>
<text x="279.1" y="29.7" transform="rotate(-90 279.1 29.7)">1</text>
<text x="288" y="29.7" transform="rotate(-90 288 29.7)">8</text>
<text x="10.4" y="36.7">A</text>
<text x="268.8" y="37.8">2</text>
<text x="298" y="37.8">7</text>
<text x="420.1" y="36.7">A</text>
<text x="268.8" y="45.5">3</text>
<text x="298" y="45.5">6</text>
<text x="279.1" y="55.1" transform="rotate(-90 279.1 55.1)">4</text>
<text x="288" y="55.1" transform="rotate(-90 288 55.1)">5</text>
<text x="279.1" y="80.5" transform="rotate(-90 279.1 80.5)">1</text>
<text x="288" y="80.5" transform="rotate(-90 288 80.5)">8</text>
<text x="10.4" y="88.5">B</text>
<text x="268.8" y="88.6">2</text>
<text x="298" y="88.6">7</text>
<text x="420.1" y="88.5">B</text>
<text x="268.8" y="96.3">3</text>
<text x="298" y="96.3">6</text>
<text x="279.1" y="105.9" transform="rotate(-90 279.1 105.9)">4</text>
<text x="288" y="105.9" transform="rotate(-90 288 105.9)">5</text>
<text x="10.4" y="140.3">C</text>
<text x="420.1" y="140.3">C</text>
<text x="271.5" y="172.4" transform="rotate(-90 271.5 172.4)">15</text>
<text x="279.1" y="172.4" transform="rotate(-90 279.1 172.4)">13</text>
<text x="256.1" y="177.5">6</text>
<text x="256.1" y="182.6">5</text>
<text x="293.7" y="180.1">14</text>
<text x="256.1" y="187.7">7</text>
<text x="293.7" y="190.2">11</text>
<text x="10.4" y="192.2">D</text>
<text x="255.6" y="197.9">16</text>
<text x="256.1" y="192.8">3</text>
<text x="420.1" y="192.2">D</text>
<text x="256.1" y="202.9">2</text>
<text x="294.2" y="200.4">4</text>
<text x="256.1" y="208">1</text>
<text x="256.1" y="213.1">9</text>
<text x="294.2" y="210.6">8</text>
<text x="271.5" y="220.7" transform="rotate(-90 271.5 220.7)">12</text>
<text x="279.1" y="220.7" transform="rotate(-90 279.1 220.7)">10</text>
<text x="10.5" y="244">E</text>
<text x="420.2" y="244">E</text>
<text x="35.4" y="269">1</text>
<text x="86.8" y="269">2</text>
<text x="138.3" y="269">3</text>
<text x="189.7" y="269">4</text>
<text x="241.1" y="269">5</text>
<text x="292.6" y="269">6</text>
<text x="344" y="269">7</text>
<text x="395.5" y="269">8</text>
</g>
<g font-size="1.8" fill="#00a0a0">
<text x="274.1" y="38.7">IN</text>
<text x="280" y="37.8" transform="rotate(-90 280 37.8)">VDD</text>
<text x="288.9" y="37.8" transform="rotate(-90 288.9 37.8)">VDD</text>
<text x="289.9" y="38.7">OUT</text>
<text x="274.1" y="46.4">EN</text>
<text x="289.9" y="46.4">OUT</text>
<text x="280" y="49.8" transform="rotate(-90 280 49.8)">AGND</text>
<text x="288.9" y="49.8" transform="rotate(-90 288.9 49.8)">PGND</text>
<text x="274.1" y="89.5">IN</text>
<text x="280" y="88.6" transform="rotate(-90 280 88.6)">VDD</text>
<text x="288.9" y="88.6" transform="rotate(-90 288.9 88.6)">VDD</text>
<text x="289.9" y="89.5">OUT</text>
<text x="274.1" y="97.2">EN</text>
<text x="280" y="100.6" transform="rotate(-90 280 100.6)">AGND</text>
<text x="288.9" y="100.6" transform="rotate(-90 288.9 100.6)">PGND</text>
<text x="289.9" y="97.2">OUT</text>
<text x="163.5" y="149.1">20K</text>
<text x="164" y="146.6">R3</text>
<text x="227.5" y="172.2">R5</text>
<text x="227.5" y="174.7">2K</text>
<text x="261.4" y="178.4">Rt</text>
<text x="272.4" y="179.4" transform="rotate(-90 272.4 179.4)">Vcc</text>
<text x="280" y="178.4" transform="rotate(-90 280 178.4)">Vc</text>
<text x="261.4" y="183.5">Ct</text>
<text x="285.5" y="181">OutB</text>
<text x="241.5" y="186.6">R7</text>
<text x="243.9" y="190.7">100</text>
<text x="261.4" y="188.6">Dis</text>
<text x="285.5" y="191.1">OutA</text>
<text x="261.4" y="193.7">Sync</text>
<text x="261.4" y="203.8">IN(+)</text>
<text x="261.4" y="198.8">Vref</text>
<text x="286.5" y="201.3">Osc</text>
<text x="261.4" y="208.9">IN(-)</text>
<text x="261.4" y="214">Comp</text>
<text x="272.4" y="214.9" transform="rotate(-90 272.4 214.9)">Gnd</text>
<text x="280" y="214.9" transform="rotate(-90 280 214.9)">Shutdown</text>
<text x="282.3" y="211.5">SoftStart</text>
</g>
<g font-size="1.4" fill="#00a0a0">
<text x="63.9" y="36">1K 5W</text>
<text x="82.6" y="32.3">1N4148</text>
<text x="82.4" y="37.4">0.1uF</text>
<text x="136.7" y="41.1">74HCT14</text>
<text x="162.1" y="41.1">74HCT14</text>
<text x="82.6" y="47.6">1N4148</text>
<text x="317.4" y="42.5">1uF</text>
<text x="97.4" y="48.7">100K</text>
<text x="113.5" y="49.6">330pF</text>
<text x="123.2" y="55">10K</text>
<text x="373.7" y="64.1">6.8</text>
<text x="104.5" y="71.7">1K</text>
<text x="136.7" y="71.6">74HCT14</text>
<text x="373.7" y="76.8">6.8</text>
<text x="162.9" y="161.7">R4</text>
<text x="162.9" y="164.3">1K</text>
<text x="123.3" y="173.3">1N4148</text>
<text x="124.8" y="170.8">D1</text>
<text x="166.7" y="172">22pF</text>
<text x="167" y="169.5">C3</text>
<text x="243" y="172">R6</text>
<text x="243" y="174.6">1K</text>
<text x="124.8" y="184.7">R1</text>
<text x="124.6" y="187.3">470</text>
<text x="129.6" y="189.7">C1</text>
<text x="224.2" y="186">C4</text>
<text x="225.5" y="188.5">0.001uF (Mica)</text>
<text x="128.6" y="192.2">220pF</text>
<text x="123.3" y="203.6">1N4148</text>
<text x="124.8" y="201.1">D2</text>
<text x="224.2" y="201.2">C5</text>
<text x="224.6" y="203.8">0.1uF</text>
<text x="124.8" y="215.2">R2</text>
<text x="224.2" y="211.4">C6</text>
<text x="224.6" y="213.9">0.1uF</text>
<text x="124.6" y="217.8">470</text>
<text x="129.6" y="220.1">C2</text>
<text x="332.8" y="221.4">C7</text>
<text x="344.3" y="221.4">C8</text>
<text x="354.4" y="221.4">C9</text>
<text x="363.4" y="221.4">C10</text>
<text x="373.6" y="221.4">C11</text>
<text x="128.6" y="222.7">220pF</text>
<text x="333.2" y="226.1">0.01uF</text>
<text x="344.4" y="226.5">10uF</text>
<text x="354.5" y="226.5">10uF</text>
<text x="363.7" y="226.1">0.01uF</text>
<text x="373.9" y="226.1">0.01uF</text>
</g>
<g font-size="1.4" fill="#00f">
<text x="161.3" y="143.3">CW</text>
<text x="222.2" y="180.1">CW</text>
<text x="247.6" y="187.7">CW</text>
</g>
<g font-size="1.1" fill="#00a0a0">
<text x="89.2" y="20.9">+5V</text>
<text x="287" y="20.7">+15V</text>
<text x="202.2" y="55.2">+5V</text>
<text x="185.7" y="62.8">+5V</text>
<text x="287" y="71.5">+15V</text>
<text x="159.1" y="137.7">+5V</text>
<text x="270.5" y="161.6">+15V</text>
<text x="278.4" y="161.9">+5V</text>
<text x="336.6" y="213.7">+15V</text>
<text x="362.3" y="213.9">+5V</text>
<text x="164.1" y="225">+5V</text>
</g>
</svg>
